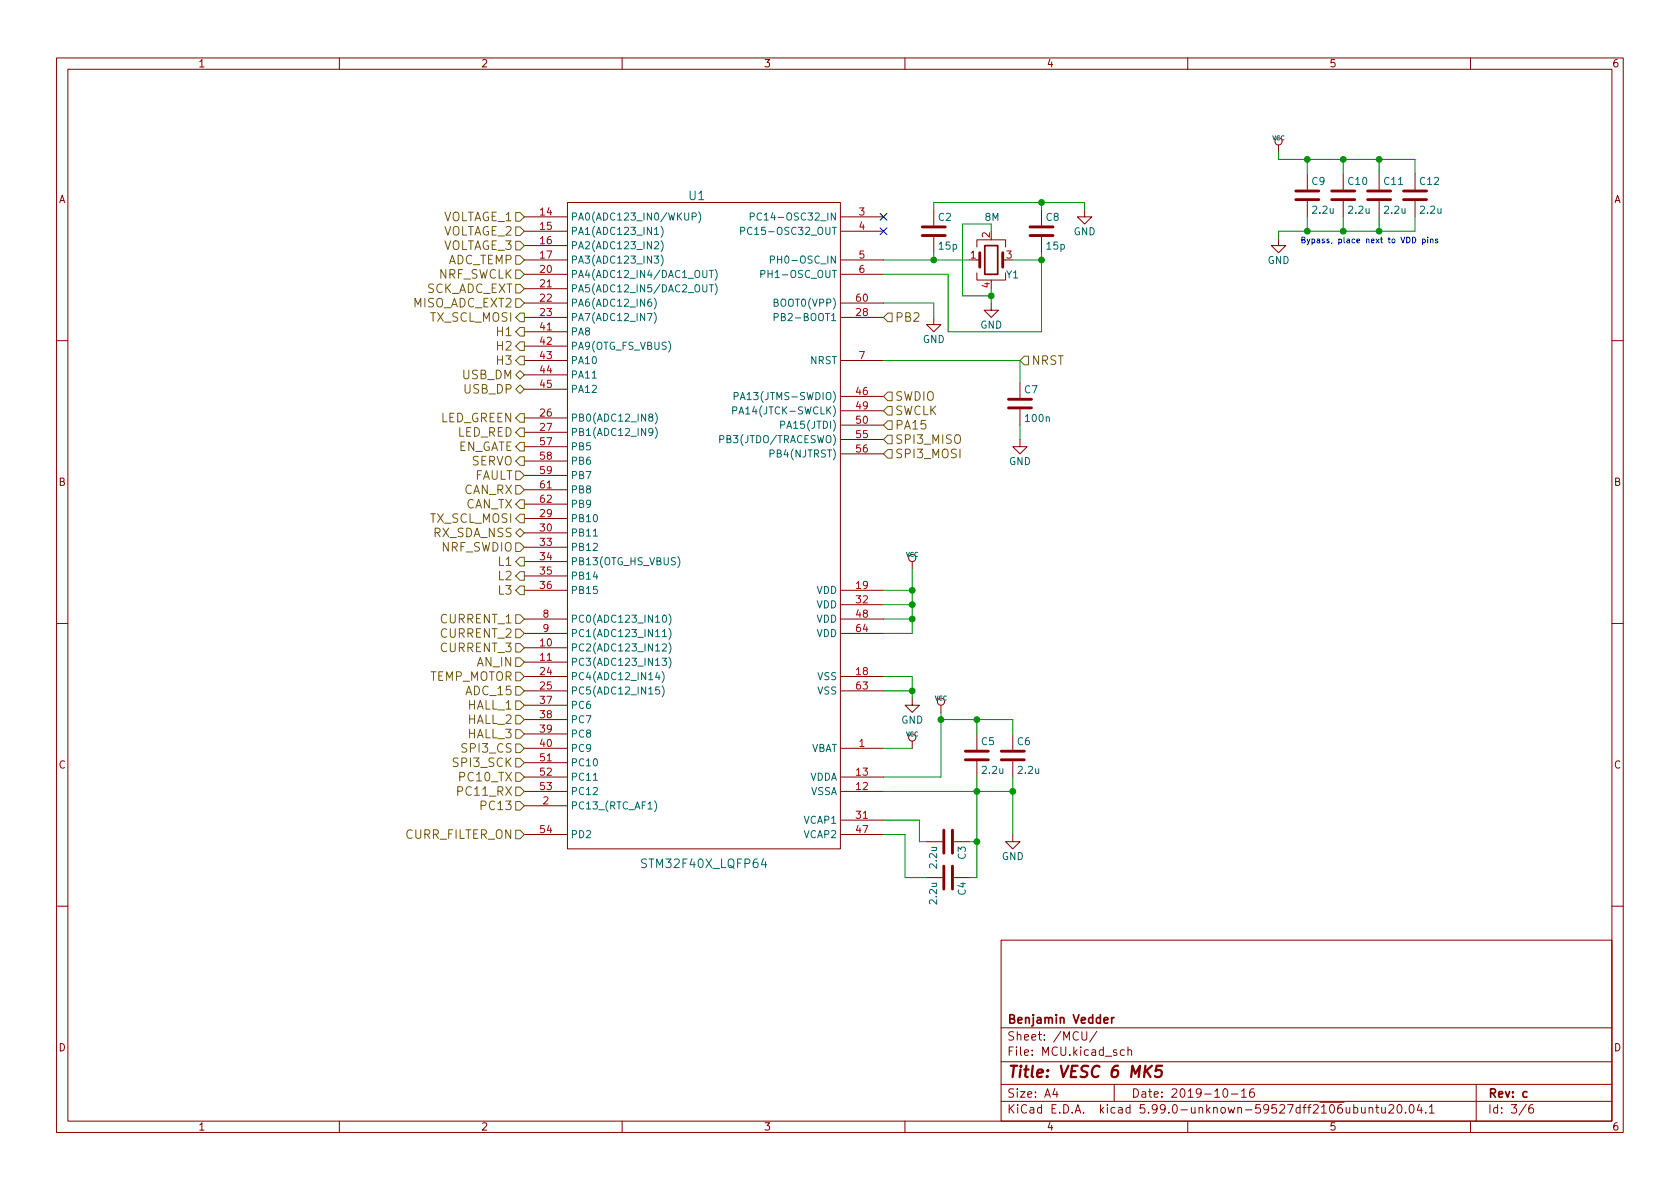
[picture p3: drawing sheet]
<svg xmlns="http://www.w3.org/2000/svg" width="297mm" height="210mm" viewBox="0 0 297 210" stroke-linecap="round" stroke-linejoin="round" font-family="sans-serif">
<g fill="none" stroke="#840000" stroke-width=".18">
<path d="M10 10.2h277v190.1h-277zM12 12.2h273v186.1h-273zM60 10.2v2M110 10.2v2M160 10.2v2M210 10.2v2M260 10.2v2M92.7 38.3h7.6M100.3 35.8h48.3v114.3h-48.3zM148.6 38.3h7.6M165.1 37.1v2.8M184.1 37.1v2.8"/>
<path d="M191.8 37.1v1.2h1.2l-1.2 1.3-1.3-1.3h1.3M226.1 25.6v1.3M231.1 30.7v2.8M231.1 35.6v2.7M237.5 30.7v2.8M237.5 35.6v2.7M243.8 30.7v2.8M243.8 35.6v2.7M250.2 30.7v2.8M250.2 35.6v2.7M92.7 40.9h7.6M92.7 43.4h7.6"/>
<path d="M92.7 46h7.6M92.7 48.5h7.6M92.7 51h7.6M92.7 53.6h7.6M92.7 56.1h7.6M92.7 58.7h7.6M148.6 40.9h7.6M148.6 46h7.6M148.6 48.5h7.6M148.6 53.6h7.6M148.6 56.1h7.6M165.1 56.1v1.3h1.3l-1.3 1.3-1.3-1.3h1.3"/>
<path d="M165.1 41.9v2.8M172.7 48.3v1.2h5.1v-1.2M172.7 43.7v-1.3h5.1v1.3M172.7 46h.5M175.3 53.6v1.3h1.2l-1.2 1.2-1.3-1.2h1.3M177.3 46h.5M184.1 41.9v2.8M226.1 42.2v1.2h1.2l-1.2 1.3-1.3-1.3h1.3M10 60.2h2M92.7 73.9h7.6M92.7 76.4h7.6M92.7 61.2h7.6"/>
<path d="M92.7 63.7h7.6M92.7 66.3h7.6M92.7 68.8h7.6M92.7 79h7.6M148.6 63.7h7.6M148.6 70.1h7.6M148.6 72.6h7.6M148.6 75.2h7.6M148.6 77.7h7.6M180.3 77.7v1.3h1.3l-1.3 1.3-1.2-1.3h1.2M180.3 67.6v2.8M180.3 72.4v2.8"/>
<path d="M285 60.2h2M92.7 91.7h7.6M92.7 94.2h7.6M92.7 96.8h7.6M92.7 99.3h7.6M92.7 81.5h7.6M92.7 84.1h7.6M92.7 86.6h7.6M92.7 89.1h7.6M148.6 80.3h7.6M161.3 99.3v1.3M10 110.2h2"/>
<path d="M92.7 114.5h7.6M92.7 117.1h7.6M92.7 119.6h7.6M92.7 104.4h7.6M92.7 101.8h7.6M92.7 109.5h7.6M92.7 112h7.6M148.6 119.6h7.6M148.6 104.4h7.6M148.6 106.9h7.6M148.6 109.5h7.6M148.6 112h7.6"/>
<path d="M285 110.2h2M92.7 132.3h7.6M92.7 139.9h7.6M92.7 137.4h7.6M92.7 122.2h7.6M92.7 124.7h7.6M92.7 127.2h7.6M92.7 129.8h7.6M92.7 134.9h7.6M148.6 132.3h7.6M148.6 139.9h7.6M148.6 137.4h7.6"/>
<path d="M148.6 122.2h7.6M161.3 123.4v1.3h1.3l-1.3 1.3-1.3-1.3h1.3M161.3 131.1v1.2M166.4 124.7v1.3M172.7 129.8v2.8M172.7 134.6v2.8M179.1 129.8v2.8M179.1 134.6v2.8M92.7 142.5h7.6M92.7 147.6h7.6M148.6 145h7.6M148.6 147.6h7.6"/>
<path d="M163.8 148.8h2.8M163.8 155.2h2.8M168.7 148.8h2.7M168.7 155.2h2.7M179.1 147.6v1.2h1.2l-1.2 1.3-1.3-1.3h1.3M10 160.2h2M177 166.3h108v32h-108zM285 160.2h2M60 198.3v2M110 198.3v2M160 198.3v2M177 194.8h108"/>
<path d="M177 191.8h108M177 187.8h108M177 181.8h108M186.5 192.5l-.4 1h1M186.9 193v1M191.3 182.4v1.2l.3 .3h.4l.1-.3v-1.2M193.9 182.4l-1.3 1.9M197 191.8v3M198.8 185.7l-.4-.1-.3 .3v.4l.1 .3h.6M199.4 185.8l.2-.2 .4 .1 .1 .9M199.4 185.1v1.5M210 198.3v2"/>
<path d="M216.4 192.6l.2-.1a.81 .81 0 0 1 .6 .7 .81 .81 0 0 1-.3 .8h-.2a.81 .81 0 0 1-.6-.6 .81 .81 0 0 1 .3-.8zM217.7 193.5h1.2M219.5 193l.4-.5v1.5M219.5 194h.9M221.6 192.5a.59 .59 0 0 0-.7 .7v.5l.2 .3h.4l.2-.1 .1-.5-.2-.2-.4-.1-.3 .3M242.1 196l.2-.2 .3 .1 .1 .9M242.1 195.8v1M243.2 195.8h.6M243.4 195.3v1.3l.4 .2M244.3 195.8l.1 1h.3l.2-.1M244.9 195.8v1M245.6 195.5l.5-.2 .3 .2v.3l-.9 1h.9"/>
<path d="M247.2 195.4l.2-.1a.81 .81 0 0 1 .5 .7 .81 .81 0 0 1-.3 .8h-.1a.81 .81 0 0 1-.6-.6 .81 .81 0 0 1 .3-.8zM248.5 196.7v.1M249.3 195.5l.2-.2a.81 .81 0 0 1 .6 .7 .81 .81 0 0 1-.3 .8h-.2a.81 .81 0 0 1-.3-1.3zM250.9 195.3l-.3 1h.9M251.3 195.8v1M252.1 196.7v.1M252.7 195.8l.4-.5v1.5M252.7 196.8h.9M260 198.3v2M261 191.8v6.5M269.9 195.3l-1.3 1.9M271 195.3a.6 .6 0 0 0-.7 .7v.5l.1 .3h.5l.2-.1 .1-.5-.2-.2-.4-.1-.3 .3"/>
<circle cx="226.1" cy="25" r=".63"/>
<circle cx="161.3" cy="98.7" r=".63"/>
<circle cx="161.3" cy="130.4" r=".63"/>
<circle cx="166.4" cy="124.1" r=".63"/>
</g>
<path d="M174.1 43.4h2.3v5.1h-2.3zM196.6 179.9v1M197 179.9l-.3 .1-.1 .2M195.2 180.4l.7-.1-.1-.3-.4-.1-.2 .2 .1 .8h.5M270 193.1l-.4-.1-.3 .3v.4l.1 .3h.6" fill="none" stroke="#840000" stroke-width=".3"/>
<path d="M202.7 189.3l.7 1.2M203.7 188.5l-1.3 1.1M205.5 188.5h-1l-.2 .9 .3-.2 .7 .1 .1 .3-.1 .7-.4 .2h-.4l-.3-.2" fill="none" stroke="#840000" stroke-width=".4"/>
<g fill="none" stroke="#840000" stroke-width=".51">
<path d="M229.1 35.3h4.1M229.1 33.8h4.1M235.5 35.3h4M235.5 33.8h4M241.8 35.3h4.1M241.8 33.8h4.1M248.2 35.3h4M248.2 33.8h4M163.1 41.7h4M163.1 40.1h4M173.2 44.7v2.5M177.3 44.7v2.5"/>
<path d="M182.1 41.7h4.1M182.1 40.1h4.1M178.3 72.1h4.1M178.3 70.6h4.1M170.7 134.4h4.1M170.7 132.8h4.1M177 134.4h4.1M177 132.8h4.1M166.9 146.8v4.1M166.9 153.2v4M168.4 146.8v4.1M168.4 153.2v4"/>
</g>
<g fill="none" stroke="#006464" stroke-width=".18">
<path d="M122.4 38.3h.6l.1-.2-.1-.3-.6-.1v1.2M123.5 37.5a1.46 1.46 0 0 1 0 1.9M132.6 38.3h.6l.2-.2-.1-.3-.7-.1v1.2M134.6 37.8a.6 .6 0 0 0-.8 .4 .6 .6 0 0 0 .6 .7l.2-.1M114.5 55.4h.8l-.5 1.3M115.7 45.3h.8l-.5 .5 .4 .1v.5l-.2 .1-.5-.1M115.7 52.7a1.46 1.46 0 0 1 0 1.9M115.7 55.3a1.46 1.46 0 0 1 0 1.9M115.7 42.9l.5-.2 .3 .4-.8 .9h.8M115.7 41.5h.8M116.9 40a1.46 1.46 0 0 1 0 1.9M116.9 42.6a1.46 1.46 0 0 1 0 1.9"/>
<path d="M116.9 45.1a1.46 1.46 0 0 1 0 1.9M125.4 47.8h.7M125.4 50.4h.7M125.8 47.8v1.3M125.8 50.4v1.2M126.4 47.6a1.46 1.46 0 0 1 0 2M126.4 50.2a1.46 1.46 0 0 1 0 1.9M131 40.9l.6-.1 .1-.2-.1-.3-.6-.1v1.3M134.5 48.5l.6-.1 .1-.2v-.3l-.7-.1v1.3M136.2 45.9h.6l.1-.2v-.3l-.7-.1v1.2M136.9 56.1l.6-.1 .1-.1-.1-.3-.6-.2v1.3M104.7 66.9h.7"/>
<path d="M114.9 73.8l-.2-.3 .1-.2 .1-.1 .4 .1 .1 .2v.1l-.6 .2-.1 .2v.2l.2 .3 .4-.1 .1-.2v-.3l-.2-.1M115.4 76.3l-.2 .2h-.3l-.2-.2 .1-.5h.4l.2 .1a.84 .84 0 0 1-.3 1.1h-.3M115.9 73a1.46 1.46 0 0 1 0 2M115.9 75.6a1.46 1.46 0 0 1 0 1.9M127.3 77.7l.6-.1 .1-.2-.1-.3-.6-.1v1.3M129.6 72.6l.6-.1 .1-.1-.1-.3-.6-.2v1.3M129.8 70.1l.6-.1 .1-.2v-.3l-.7-.1v1.3M138 75.1h.6l.2-.2-.1-.3-.7-.1v1.3M104.9 94.8h.7M119.8 98.4a1.46 1.46 0 0 1 0 2M116.2 118.9l-.3 .9h.8M116.5 119.4v.8"/>
<path d="M117.1 116.4h.7l-.4 .5 .4 .1v.5l-.2 .2-.5-.2M117.1 118.8a1.46 1.46 0 0 1 0 1.9M117.1 114l.5-.1 .2 .3-.7 .9h.7M117.1 111.7l.4-.4v1.3M117.1 112.6h.7M117.3 108.8h.1a.68 .68 0 0 1 .5 .6 .68 .68 0 0 1-.5 .6 .84 .84 0 0 1-.1-1.2zM118.3 113.7a1.46 1.46 0 0 1 0 1.9M118.3 116.2a1.46 1.46 0 0 1 0 1.9M118.3 108.6a1.46 1.46 0 0 1 0 1.9M118.3 111.1a1.46 1.46 0 0 1 0 2M104.9 138h.7M116.6 121.5h-.6l-.1 .6 .2-.1h.4l.1 .2v.4l-.2 .1-.5-.1"/>
<path d="M117.1 121.3a1.46 1.46 0 0 1 0 1.9M115.7 141.6a1.46 1.46 0 0 1 0 1.9"/>
</g>
<g fill="none" stroke="#725600" stroke-width=".18">
<path d="M91.2 37.6h.7l.8 .7-.8 .8h-.7zM91.2 47.7h.7l.8 .8-.8 .8h-.7zM91.2 52.8h.7l.8 .8-.8 .8h-.7zM91.2 50.3h.7l.8 .7-.8 .8h-.7zM91.2 45.2h.7l.8 .8-.8 .7h-.7zM91.2 42.7h.7l.8 .7-.8 .8h-.7zM91.2 40.1h.7l.8 .8-.8 .8h-.7zM91.9 57.9h.8v1.5h-.8l-.7-.7zM91.9 55.4h.8v1.5h-.8l-.7-.8zM157 55.4h.7v1.5h-.7l-.8-.8zM91.2 68.8l.7-.7 .8 .7-.8 .8zM91.2 66.3l.7-.8 .8 .8-.8 .8z"/>
<path d="M91.9 63h.8v1.5h-.8l-.7-.8zM91.9 78.2h.8v1.6h-.8l-.7-.8zM91.9 75.7h.8v1.5h-.8l-.7-.8zM91.9 73.1h.8v1.6h-.8l-.7-.8zM91.9 60.4h.8v1.6h-.8l-.7-.8zM156.2 77.7l.8-.7h.7v1.5h-.7zM157 69.3h.7v1.6h-.7l-.8-.8zM157 71.9h.7v1.5h-.7l-.8-.8zM157 74.4h.7v1.5h-.7l-.8-.7zM181.1 63h.8v1.5h-.8l-.8-.8zM91.2 96h.7l.8 .8-.8 .7h-.7zM91.2 94.2l.7-.7 .8 .7-.8 .8z"/>
<path d="M91.2 85.8h.7l.8 .8-.8 .8h-.7zM91.2 83.3h.7l.8 .8-.8 .7h-.7zM91.9 98.5h.8v1.6h-.8l-.7-.8zM91.9 90.9h.8v1.6h-.8l-.7-.8zM91.9 88.4h.8v1.5h-.8l-.7-.8zM91.9 80.8h.8v1.5h-.8l-.7-.8zM156.2 80.3l.8-.8h.7v1.5h-.7zM91.2 118.9h.7l.8 .7-.8 .8h-.7zM91.2 116.3h.7l.8 .8-.8 .8h-.7zM91.2 113.8h.7l.8 .7-.8 .8h-.7zM91.2 111.2h.7l.8 .8-.8 .8h-.7zM91.2 108.7h.7l.8 .8-.8 .7h-.7z"/>
<path d="M91.9 101.1h.8v1.5h-.8l-.7-.8zM91.9 103.6h.8v1.6h-.8l-.7-.8zM91.2 136.6h.7l.8 .8-.8 .8h-.7zM91.2 123.9h.7l.8 .8-.8 .8h-.7zM91.2 121.4h.7l.8 .8-.8 .7h-.7zM91.2 126.5h.7l.8 .7-.8 .8h-.7zM91.2 129h.7l.8 .8-.8 .8h-.7zM91.2 139.2h.7l.8 .7-.8 .8h-.7zM91.2 134.1h.7l.8 .8-.8 .7h-.7zM91.2 131.6h.7l.8 .7-.8 .8h-.7zM91.2 141.7h.7l.8 .8-.8 .8h-.7zM91.2 146.8h.7l.8 .8-.8 .7h-.7z"/>
</g>
<path d="M249.7 41.9a.51 .51 0 0 1 .6 .5 .51 .51 0 0 1-.6 .5zM251.5 42.3h.3l.2 .2-.1 .4h-.4M251.5 42.3v1M252.4 41.9v.1M252.4 42.3v.6M252.9 42.4l.4-.1 .1 .6M252.9 42.3v.6M254.2 42.3h-.3l-.1 .1v.2l.4 .1v.2h-.4" fill="none" stroke="#0000c2" stroke-width=".18"/>
<g fill="none" stroke="#009600" stroke-width=".18">
<path d="M165.1 37.1v-1.3h26.7v1.3M184.1 35.8v1.3M226.1 26.9v1.3h24.1v2.5M231.1 28.2v2.5M231.1 38.3v2.6M237.5 28.2v2.5M237.5 38.3v2.6M243.8 28.2v2.5M243.8 38.3v2.6M250.2 38.3v2.6h-24.1v1.3M156.2 46h15.2M156.2 53.6h8.9v2.5"/>
<path d="M165.1 44.7v1.3M175.3 40.9v-1.3h-5.1v12.7h5.1M175.3 51v2.6M179.1 46h5M184.1 44.7v14h-16.5v-10.2h-11.4M156.2 63.7h24.1v3.9M180.3 75.2v2.5M156.2 119.6h5.1v3.8M156.2 106.9h5.1M156.2 104.4h5.1M156.2 109.5h5.1M161.3 100.6v11.4h-5.1"/>
<path d="M156.2 139.9h22.9M156.2 132.3h5.1M156.2 122.2h5.1M166.4 127.2h12.7v2.6M166.4 126v11.4h-10.2M172.7 127.2v2.6M172.7 137.4v17.8h-1.3M179.1 137.4v10.2M156.2 145h6.4v3.8h1.2M156.2 147.6h3.8v7.6h3.8M171.4 148.8h1.3"/>
</g>
<path d="M155.6 37.7l1.2 1.3M156.8 37.7l-1.2 1.3M155.6 40.3l1.2 1.2M156.8 40.3l-1.2 1.2" fill="none" stroke="#000084" stroke-width=".18"/>
<g fill="#009600" stroke="#009600" stroke-width=".18">
<circle cx="175.3" cy="52.3" r=".51"/>
<circle cx="184.2" cy="46" r=".51"/>
<circle cx="165.1" cy="46" r=".51"/>
<circle cx="172.7" cy="139.9" r=".51"/>
<circle cx="172.7" cy="148.8" r=".51"/>
<circle cx="179.1" cy="139.9" r=".51"/>
<circle cx="166.4" cy="127.2" r=".51"/>
<circle cx="172.7" cy="127.2" r=".51"/>
<circle cx="243.8" cy="40.9" r=".51"/>
<circle cx="231.1" cy="28.2" r=".51"/>
<circle cx="237.5" cy="28.2" r=".51"/>
<circle cx="243.8" cy="28.2" r=".51"/>
<circle cx="237.5" cy="40.9" r=".51"/>
<circle cx="231.1" cy="40.9" r=".51"/>
<circle cx="161.3" cy="109.5" r=".51"/>
<circle cx="161.3" cy="122.2" r=".51"/>
<circle cx="161.3" cy="104.4" r=".51"/>
<circle cx="161.3" cy="106.9" r=".51"/>
<circle cx="184.2" cy="35.8" r=".51"/>
</g>
<text font-size="2.8" fill="#840000" x="178" y="190.6">Title: VESC 6 MK5</text>
<g font-size="2.1" fill="#006464">
<text x="121.8" y="35.4">U1</text>
<text x="113.9" y="153.5">STM32F40X_LQFP64</text>
</g>
<g font-size="2.1" fill="#725600">
<text x="78.1" y="39.1">VOLTAGE_1</text>
<text x="78.1" y="41.7">VOLTAGE_2</text>
<text x="78.1" y="44.2">VOLTAGE_3</text>
<text x="79.1" y="46.7">ADC_TEMP</text>
<text x="75.2" y="51.8">SCK_ADC_EXT</text>
<text x="77.4" y="49.3">NRF_SWCLK</text>
<text x="73" y="54.4">MISO_ADC_EXT2</text>
<text x="76" y="56.9">TX_SCL_MOSI</text>
<text x="88" y="59.4">H1</text>
<text x="158.2" y="56.9">PB2</text>
<text x="88" y="64.5">H3</text>
<text x="88" y="62">H2</text>
<text x="182.3" y="64.5">NRST</text>
<text x="81.8" y="67.1">USB_DM</text>
<text x="82.1" y="69.6">USB_DP</text>
<text x="158.2" y="70.9">SWDIO</text>
<text x="77.8" y="74.7">LED_GREEN</text>
<text x="80.8" y="77.2">LED_RED</text>
<text x="158.2" y="73.4">SWCLK</text>
<text x="158.2" y="75.9">PA15</text>
<text x="80.7" y="79.8">EN_GATE</text>
<text x="83.3" y="82.3">SERVO</text>
<text x="158.2" y="78.5">SPI3_MISO</text>
<text x="158.2" y="81">SPI3_MOSI</text>
<text x="82" y="87.4">CAN_RX</text>
<text x="82.2" y="89.9">CAN_TX</text>
<text x="83.8" y="84.8">FAULT</text>
<text x="76" y="92.5">TX_SCL_MOSI</text>
<text x="76.6" y="95">RX_SDA_NSS</text>
<text x="78" y="97.5">NRF_SWDIO</text>
<text x="88.3" y="100.1">L1</text>
<text x="88.3" y="102.6">L2</text>
<text x="88.3" y="105.2">L3</text>
<text x="78" y="112.8">CURRENT_2</text>
<text x="78" y="110.2">CURRENT_1</text>
<text x="78" y="115.3">CURRENT_3</text>
<text x="84.4" y="117.9">AN_IN</text>
<text x="75.8" y="120.4">TEMP_MOTOR</text>
<text x="82.6" y="122.9">ADC_15</text>
<text x="82.7" y="125.5">HALL_1</text>
<text x="82.7" y="128">HALL_2</text>
<text x="82.7" y="130.6">HALL_3</text>
<text x="80.5" y="135.6">SPI3_SCK</text>
<text x="82" y="133.1">SPI3_CS</text>
<text x="81.3" y="140.7">PC11_RX</text>
<text x="81.5" y="138.2">PC10_TX</text>
<text x="85.4" y="143.3">PC13</text>
<text x="71.6" y="148.3">CURR_FILTER_ON</text>
</g>
<g font-size="2.1" fill="#840000">
<text x="178" y="184">Sheet: /MCU/</text>
<text x="178" y="181">Benjamin Vedder</text>
<text x="178" y="186.7">File: MCU.kicad_sch</text>
<text x="178" y="196.9">KiCad E.D.A. kicad 5.99.0-unknown-59527dff2~106~ubuntu20.04.1</text>
<text x="178" y="194.1">Size: A4</text>
<text x="200" y="194.1">Date: 2019-10-16</text>
<text x="263" y="194.1">Rev: c</text>
<text x="263" y="196.9">Id: 3/6</text>
</g>
<g font-size="1.8" fill="#840000">
<text x="35" y="11.9">1</text>
<text x="85" y="11.9">2</text>
<text x="135" y="11.9">3</text>
<text x="185" y="11.9">4</text>
<text x="235" y="11.9">5</text>
<text x="285" y="11.9">6</text>
<text x="10.3" y="35.9">A</text>
<text x="285.3" y="35.9">A</text>
<text x="10.3" y="85.9">B</text>
<text x="285.3" y="85.9">B</text>
<text x="10.3" y="135.9">C</text>
<text x="285.3" y="135.9">C</text>
<text x="10.3" y="185.9">D</text>
<text x="285.3" y="185.9">D</text>
<text x="35" y="199.9">1</text>
<text x="85" y="199.9">2</text>
<text x="135" y="199.9">3</text>
<text x="185" y="199.9">4</text>
<text x="235" y="199.9">5</text>
<text x="285" y="199.9">6</text>
</g>
<g font-size="1.8" fill="#006464">
<text x="232" y="32.7">C9</text>
<text x="238.4" y="32.7">C10</text>
<text x="244.8" y="32.7">C11</text>
<text x="251.1" y="32.7">C12</text>
<text x="100.8" y="39">PA0(ADC123_IN0/WKUP)</text>
<text x="100.8" y="41.5">PA1(ADC123_IN1)</text>
<text x="132.6" y="41.5">PC15-OSC32_OUT</text>
<text x="134.5" y="39">PC14-OSC32_IN</text>
<text x="165.9" y="39.1">C2</text>
<text x="174.2" y="39.1">8M</text>
<text x="185" y="39.1">C8</text>
<text x="189.8" y="41.6">GND</text>
<text x="232.2" y="37.8">2.2u</text>
<text x="238.5" y="37.8">2.2u</text>
<text x="244.9" y="37.8">2.2u</text>
<text x="251.2" y="37.8">2.2u</text>
<text x="100.8" y="44.1">PA2(ADC123_IN2)</text>
<text x="100.8" y="46.6">PA3(ADC123_IN3)</text>
<text x="137.5" y="46.6">PH0-OSC_IN</text>
<text x="166.1" y="44.1">15p</text>
<text x="185.1" y="44.1">15p</text>
<text x="224.1" y="46.7">GND</text>
<text x="100.8" y="49.1">PA4(ADC12_IN4/DAC1_OUT)</text>
<text x="100.8" y="51.7">PA5(ADC12_IN5/DAC2_OUT)</text>
<text x="135.5" y="49.1">PH1-OSC_OUT</text>
<text x="177.9" y="49.2">Y1</text>
<text x="100.8" y="54.2">PA6(ADC12_IN6)</text>
<text x="100.8" y="56.8">PA7(ADC12_IN7)</text>
<text x="100.8" y="59.3">PA8</text>
<text x="137.3" y="54.2">BOOT0(VPP)</text>
<text x="138" y="56.8">PB2-BOOT1</text>
<text x="173.3" y="58.1">GND</text>
<text x="100.8" y="61.8">PA9(OTG_FS_VBUS)</text>
<text x="100.8" y="64.4">PA10</text>
<text x="143.3" y="64.4">NRST</text>
<text x="163.1" y="60.6">GND</text>
<text x="100.8" y="66.9">PA11</text>
<text x="100.8" y="69.5">PA12</text>
<text x="131.2" y="70.7">PA13(JTMS-SWDIO)</text>
<text x="181.2" y="69.5">C7</text>
<text x="100.8" y="74.5">PB0(ADC12_IN8)</text>
<text x="100.8" y="77.1">PB1(ADC12_IN9)</text>
<text x="130.8" y="73.3">PA14(JTCK-SWCLK)</text>
<text x="138.6" y="75.8">PA15(JTDI)</text>
<text x="181.4" y="74.6">100n</text>
<text x="100.8" y="79.6">PB5</text>
<text x="100.8" y="82.2">PB6</text>
<text x="127.9" y="78.4">PB3(JTDO/TRACESWO)</text>
<text x="136.6" y="80.9">PB4(NJTRST)</text>
<text x="178.4" y="82.2">GND</text>
<text x="100.8" y="84.7">PB7</text>
<text x="100.8" y="87.2">PB8</text>
<text x="100.8" y="89.8">PB9</text>
<text x="100.8" y="92.3">PB10</text>
<text x="100.8" y="94.9">PB11</text>
<text x="100.8" y="97.4">PB12</text>
<text x="100.8" y="99.9">PB13(OTG_HS_VBUS)</text>
<text x="100.8" y="102.5">PB14</text>
<text x="100.8" y="105">PB15</text>
<text x="144.3" y="105">VDD</text>
<text x="144.3" y="107.6">VDD</text>
<text x="100.8" y="110.1">PC0(ADC123_IN10)</text>
<text x="100.8" y="112.6">PC1(ADC123_IN11)</text>
<text x="144.3" y="110.1">VDD</text>
<text x="144.3" y="112.6">VDD</text>
<text x="100.8" y="115.2">PC2(ADC123_IN12)</text>
<text x="100.8" y="117.7">PC3(ADC123_IN13)</text>
<text x="100.8" y="120.3">PC4(ADC12_IN14)</text>
<text x="100.8" y="122.8">PC5(ADC12_IN15)</text>
<text x="100.8" y="125.3">PC6</text>
<text x="144.5" y="120.3">VSS</text>
<text x="144.5" y="122.8">VSS</text>
<text x="100.8" y="127.9">PC7</text>
<text x="100.8" y="130.4">PC8</text>
<text x="159.3" y="128">GND</text>
<text x="173.5" y="131.8">C5</text>
<text x="179.9" y="131.8">C6</text>
<text x="100.8" y="133">PC9</text>
<text x="100.8" y="135.5">PC10</text>
<text x="143.3" y="133">VBAT</text>
<text x="173.8" y="136.8">2.2u</text>
<text x="180.1" y="136.8">2.2u</text>
<text x="100.8" y="143.1">PC13_(RTC_AF1)</text>
<text x="100.8" y="138">PC11</text>
<text x="100.8" y="140.6">PC12</text>
<text x="143.1" y="138">VDDA</text>
<text x="143.3" y="140.6">VSSA</text>
<text x="100.8" y="148.2">PD2</text>
<text x="142.2" y="145.7">VCAP1</text>
<text x="142.2" y="148.2">VCAP2</text>
<text x="165.7" y="153.4" transform="rotate(-90 165.7 153.4)">2.2u</text>
<text x="170.7" y="151.9" transform="rotate(-90 170.7 151.9)">C3</text>
<text x="177.1" y="152.1">GND</text>
<text x="165.7" y="159.8" transform="rotate(-90 165.7 159.8)">2.2u</text>
<text x="170.7" y="158.3" transform="rotate(-90 170.7 158.3)">C4</text>
</g>
<g font-size="1.8" fill="#a90000">
<text x="95.5" y="38.1">14</text>
<text x="95.5" y="40.6">15</text>
<text x="151.9" y="38.1">3</text>
<text x="151.9" y="40.6">4</text>
<text x="95.5" y="43.2">16</text>
<text x="95.5" y="45.7">17</text>
<text x="151.9" y="45.7">5</text>
<text x="171.6" y="45.7">1</text>
<text x="175" y="42" transform="rotate(-90 175 42)">2</text>
<text x="177.9" y="45.7">3</text>
<text x="95.5" y="48.3">20</text>
<text x="95.5" y="50.8">21</text>
<text x="95.5" y="53.3">22</text>
<text x="151.4" y="53.3">60</text>
<text x="151.9" y="48.3">6</text>
<text x="175" y="50.9" transform="rotate(-90 175 50.9)">4</text>
<text x="95.5" y="55.9">23</text>
<text x="95.5" y="58.4">41</text>
<text x="151.4" y="55.9">28</text>
<text x="95.5" y="61">42</text>
<text x="95.5" y="63.5">43</text>
<text x="151.9" y="63.5">7</text>
<text x="95.5" y="66">44</text>
<text x="95.5" y="68.6">45</text>
<text x="151.4" y="69.8">46</text>
<text x="95.5" y="73.7">26</text>
<text x="95.5" y="76.2">27</text>
<text x="151.4" y="72.4">49</text>
<text x="151.4" y="74.9">50</text>
<text x="151.4" y="77.5">55</text>
<text x="95.5" y="78.7">57</text>
<text x="95.5" y="81.3">58</text>
<text x="95.5" y="83.8">59</text>
<text x="151.4" y="80">56</text>
<text x="95.5" y="86.4">61</text>
<text x="95.5" y="88.9">62</text>
<text x="95.5" y="91.4">29</text>
<text x="95.5" y="94">30</text>
<text x="95.5" y="96.5">33</text>
<text x="95.5" y="99.1">34</text>
<text x="95.5" y="101.6">35</text>
<text x="95.5" y="104.1">36</text>
<text x="151.4" y="104.1">19</text>
<text x="151.4" y="106.7">32</text>
<text x="96" y="109.2">8</text>
<text x="96" y="111.8">9</text>
<text x="151.4" y="109.2">48</text>
<text x="151.4" y="111.8">64</text>
<text x="95.5" y="114.3">10</text>
<text x="95.5" y="116.8">11</text>
<text x="95.5" y="119.4">24</text>
<text x="151.4" y="119.4">18</text>
<text x="95.5" y="121.9">25</text>
<text x="95.5" y="124.5">37</text>
<text x="151.4" y="121.9">63</text>
<text x="95.5" y="127">38</text>
<text x="95.5" y="129.5">39</text>
<text x="95.5" y="132.1">40</text>
<text x="95.5" y="134.6">51</text>
<text x="95.5" y="137.2">52</text>
<text x="151.4" y="137.2">13</text>
<text x="151.9" y="132.1">1</text>
<text x="95.5" y="139.7">53</text>
<text x="96" y="142.2">2</text>
<text x="151.4" y="139.7">12</text>
<text x="95.5" y="147.3">54</text>
<text x="151.4" y="144.8">31</text>
<text x="151.4" y="147.3">47</text>
</g>
<text font-size="1.4" fill="#0000c2" x="229.9" y="43">Bypass, place next to VDD pins</text>
<g font-size="1.1" fill="#006464">
<text x="224.9" y="24.8">VCC</text>
<text x="160.2" y="98.5">VCC</text>
<text x="165.2" y="123.9">VCC</text>
<text x="160.2" y="130.2">VCC</text>
</g>
</svg>
